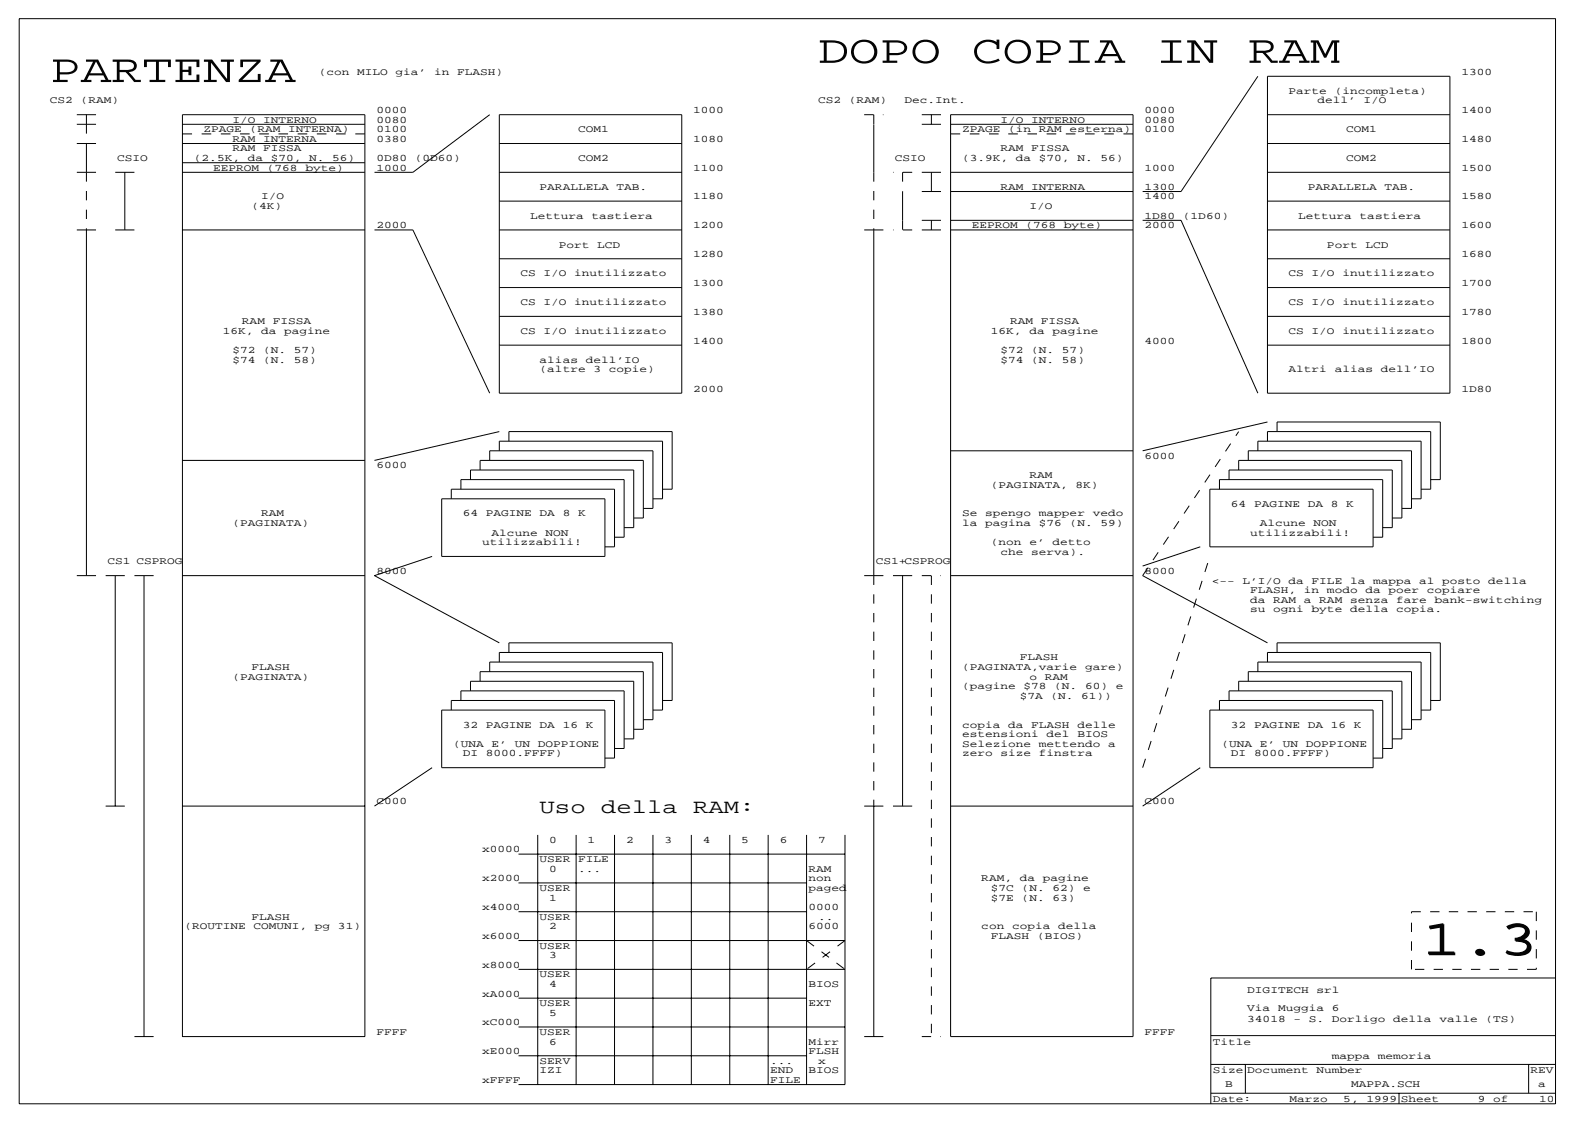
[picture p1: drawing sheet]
<svg xmlns="http://www.w3.org/2000/svg" width="420mm" height="297mm" viewBox="0 0 420 297" stroke-linecap="round" stroke-linejoin="round" font-family="sans-serif">
<g fill="none" stroke="#000" stroke-width=".26">
<path d="M5.1 4.9h406.4v287.1h-406.4zM20.3 30.3h5.1M20.3 38h5.1M20.3 32.9h5.1M22.9 30.3v2.6M22.9 38v7.6M48.3 30.3h48.2v243.9h-48.2zM48.3 38h48.2M48.3 35.4h2.5M48.3 32.9h48.2M53.3 35.4h2.6M58.4 35.4h2.6"/>
<path d="M63.5 35.4h2.5M68.6 35.4h2.5M73.7 35.4h2.5M78.7 35.4h2.6M83.8 35.4h2.6M88.9 35.4h2.5M94 35.4h2.5M129.5 30.3l-20.3 15.3h-10.1M132.1 30.3h48.2v73.7h-48.2zM132.1 38h48.2M231.1 32.9v12.7M243.8 30.3h5.1"/>
<path d="M243.8 32.9h5.1M246.4 30.3v2.6M251.5 30.3h48.2v243.9h-48.2zM251.5 35.4h2.5M251.5 32.9h48.2M256.5 35.4h2.6M261.6 35.4h2.6M266.7 35.4h2.5M271.8 35.4h2.5M276.9 35.4h2.5M281.9 35.4h2.6M287 35.4h2.6"/>
<path d="M292.1 35.4h2.5M297.2 35.4h2.5M332.7 20.2l-20.3 30.5h-10.1M335.3 20.2h48.2v83.8h-48.2zM335.3 30.3h48.2M335.3 38h48.2M20.3 45.6h5.1M30.5 45.6h5.1M33 45.6v15.2M48.3 45.6h48.2M48.3 43h48.2M132.1 45.6h48.2"/>
<path d="M132.1 53.2h48.2M238.8 50.7v7.6M243.8 45.6h5.1M243.8 58.3h5.1M243.8 50.7h5.1M246.4 45.6v5.1M246.4 58.3v2.5M251.5 45.6h48.2M251.5 58.3h48.2M251.5 50.7h48.2M302.3 58.3h10.1l20.3 45.7M335.3 45.6h48.2"/>
<path d="M335.3 53.2h48.2M20.3 60.8h5.1M22.9 60.8v91.5M30.5 60.8h5.1M48.3 60.8h48.2M99.1 60.8h10.1l20.3 43.2M132.1 60.8h48.2M132.1 68.4h48.2M132.1 76.1h48.2M228.6 60.8h5.1M231.1 60.8v91.5M243.8 60.8h5.1"/>
<path d="M251.5 60.8h48.2M335.3 60.8h48.2M335.3 68.4h48.2M335.3 76.1h48.2M132.1 83.7h48.2M132.1 91.3h48.2M335.3 83.7h48.2M335.3 91.3h48.2M132.1 114.2l-33 7.6M132.1 119.2v-2.5h43.2v15.2h-2.6M134.6 116.7v-2.5h43.2v15.2h-2.5M251.5 119.2h48.2"/>
<path d="M332.7 119.2v-2.5h43.2v15.2h-2.5M335.3 111.6l-33 7.6M335.3 116.7v-2.5h43.2v15.2h-2.6M337.8 114.2v-2.6h43.2v15.3h-2.5M48.3 121.8h48.2M116.8 131.9h43.2v15.3h-43.2zM119.4 131.9v-2.5h43.2v15.2h-2.6M121.9 129.4v-2.5h43.2v15.2h-2.5M124.5 126.9v-2.6h43.1v15.3h-2.5M127 124.3v-2.5h43.2v15.2h-2.6M129.5 121.8v-2.6h43.2v15.3h-2.5M320 129.4h43.2v15.2h-43.2z"/>
<path d="M322.6 129.4v-2.5h43.2v15.2h-2.6M325.1 126.9v-2.6h43.2v15.3h-2.5M327.7 124.3v-2.5h43.1v15.2h-2.5M330.2 121.8v-2.6h43.2v15.3h-2.6M20.3 152.3h5.1M27.9 152.3h5.1M30.5 152.3v60.9M35.6 152.3h5M38.1 152.3v121.9M48.3 152.3h48.2M114.3 147.2l-15.2 5.1 33 17.7M228.6 152.3h5.1"/>
<path d="M236.2 152.3h5.1M238.8 152.3v60.9M251.5 152.3h48.2M302.3 152.3l33 17.7M317.5 144.6l-15.2 5.1M129.5 177.7v-2.6h43.2v15.3h-2.5M132.1 175.1v-2.5h43.2v15.2h-2.6M134.6 172.6v-2.6h43.2v15.3h-2.5M332.7 177.7v-2.6h43.2v15.3h-2.5M335.3 175.1v-2.5h43.2v15.2h-2.6M337.8 172.6v-2.6h43.2v15.3h-2.5M116.8 187.8h43.2v15.3h-43.2z"/>
<path d="M119.4 187.8v-2.5h43.2v15.2h-2.6M121.9 185.3v-2.6h43.2v15.3h-2.5M124.5 182.7v-2.5h43.1v15.2h-2.5M127 180.2v-2.5h43.2v15.2h-2.6M320 187.8h43.2v15.3h-43.2zM322.6 187.8v-2.5h43.2v15.2h-2.6M325.1 185.3v-2.6h43.2v15.3h-2.5M327.7 182.7v-2.5h43.1v15.2h-2.5M330.2 180.2v-2.5h43.2v15.2h-2.6M27.9 213.2h5.1M48.3 213.2h48.2M114.3 203.1l-15.2 10.1"/>
<path d="M228.6 213.2h5.1M231.1 213.2v61M236.2 213.2h5.1M251.5 213.2h48.2M317.5 203.1l-15.2 10.1M137.2 225.9h86.3M137.2 233.5h76.2M142.2 220.8v66.1M152.4 220.8v66.1M162.6 220.8v66.1M172.7 220.8v66.1M182.9 220.8v66.1"/>
<path d="M193 220.8v66.1M203.2 220.8v66.1M213.4 220.8v66.1M223.5 220.8v66.1h-86.3M137.2 241.2h76.2M137.2 248.8h86.3M137.2 256.4h86.3M411.5 258.7h-91.2v33.3M35.6 274.2h5M137.2 264h76.2M137.2 271.6h86.3M137.2 279.3h76.2"/>
<path d="M228.6 274.2h5.1M320.3 273.9h91.2M320.3 289.2h91.2M320.3 281.5h91.2M329.4 281.5v7.7M370.1 289.2v2.8M404.4 281.5v7.7"/>
</g>
<g fill="none" stroke="#000" stroke-width=".26" stroke-dasharray="2.5" stroke-linecap="butt">
<path d="M22.9 32.9v5.1M228.6 30.3h5.1M231.1 30.3v2.6M22.9 45.6v15.2M231.1 45.6v15.2M238.8 45.6v5.1M238.8 58.3v2.5M241.3 45.6h-5.1M241.3 60.8h-5.1M231.1 152.3v60.9M243.8 152.3h5.1M246.4 152.3v121.9"/>
<path d="M302.3 152.3l25.4-38.1M302.3 203.1l17.7-55.9M213.4 248.8l10.1 7.6M223.5 248.8l-10.1 7.6M373.4 241.2h33M373.4 256.4v-15.2M406.4 241.2v15.2M406.4 256.4h-33M243.8 274.2h5.1"/>
</g>
<text font-size="13.2" x="376.2" y="252.4">1.3</text>
<g font-size="10.6">
<text x="216.4" y="16.6">DOPO</text>
<text x="257" y="16.6">COPIA</text>
<text x="305.8" y="16.6">IN</text>
<text x="330.2" y="16.6">RAM</text>
<text x="13.2" y="21.7">PARTENZA</text>
</g>
<g font-size="5.3">
<text x="142.7" y="215.1">Uso</text>
<text x="159" y="215.1">della</text>
<text x="183.4" y="215.1">RAM:</text>
</g>
<g font-size="2.6">
<text x="84.3" y="19.7">(con</text>
<text x="94.5" y="19.7">MILO</text>
<text x="104.6" y="19.7">gia’</text>
<text x="114.8" y="19.7">in</text>
<text x="120.9" y="19.7">FLASH)</text>
<text x="386.6" y="19.7">1300</text>
<text x="13.2" y="27.4">CS2</text>
<text x="21.3" y="27.4">(RAM)</text>
<text x="99.6" y="29.9">0000</text>
<text x="183.4" y="29.9">1000</text>
<text x="216.4" y="27.4">CS2</text>
<text x="224.5" y="27.4">(RAM)</text>
<text x="239.3" y="27.4">Dec.Int.</text>
<text x="302.8" y="29.9">0000</text>
<text x="340.9" y="24.8">Parte</text>
<text x="348.5" y="27.4">dell’</text>
<text x="353.1" y="24.8">(incompleta)</text>
<text x="360.7" y="27.4">I/O</text>
<text x="386.6" y="29.9">1400</text>
<text x="53.8" y="35">ZPAGE</text>
<text x="61.5" y="32.4">I/O</text>
<text x="66" y="35">(RAM</text>
<text x="69.6" y="32.4">INTERNO</text>
<text x="76.2" y="35">INTERNA)</text>
<text x="99.6" y="32.4">0080</text>
<text x="99.6" y="35">0100</text>
<text x="152.9" y="35">COM1</text>
<text x="254.5" y="35">ZPAGE</text>
<text x="264.7" y="32.4">I/O</text>
<text x="266.7" y="35">(in</text>
<text x="272.8" y="32.4">INTERNO</text>
<text x="274.8" y="35">RAM</text>
<text x="283" y="35">esterna)</text>
<text x="302.8" y="32.4">0080</text>
<text x="302.8" y="35">0100</text>
<text x="356.1" y="35">COM1</text>
<text x="61.5" y="37.5">RAM</text>
<text x="61.5" y="40.1">RAM</text>
<text x="69.6" y="37.5">INTERNA</text>
<text x="69.6" y="40.1">FISSA</text>
<text x="99.6" y="37.5">0380</text>
<text x="183.4" y="37.5">1080</text>
<text x="264.7" y="40.1">RAM</text>
<text x="272.8" y="40.1">FISSA</text>
<text x="386.6" y="37.5">1480</text>
<text x="31" y="42.6">CSIO</text>
<text x="51.3" y="42.6">(2.5K,</text>
<text x="56.4" y="45.1">EEPROM</text>
<text x="65.5" y="42.6">da</text>
<text x="70.6" y="45.1">(768</text>
<text x="71.6" y="42.6">$70,</text>
<text x="80.8" y="45.1">byte)</text>
<text x="81.8" y="42.6">N.</text>
<text x="87.9" y="42.6">56)</text>
<text x="99.6" y="45.1">1000</text>
<text x="99.6" y="42.6">0D80</text>
<text x="109.7" y="42.6">(0D60)</text>
<text x="152.9" y="42.6">COM2</text>
<text x="183.4" y="45.1">1100</text>
<text x="236.7" y="42.6">CSIO</text>
<text x="254.5" y="42.6">(3.9K,</text>
<text x="268.7" y="42.6">da</text>
<text x="274.8" y="42.6">$70,</text>
<text x="285" y="42.6">N.</text>
<text x="291.1" y="42.6">56)</text>
<text x="302.8" y="45.1">1000</text>
<text x="356.1" y="42.6">COM2</text>
<text x="386.6" y="45.1">1500</text>
<text x="69.1" y="52.8">I/O</text>
<text x="142.7" y="50.2">PARALLELA</text>
<text x="163.1" y="50.2">TAB.</text>
<text x="183.4" y="52.8">1180</text>
<text x="264.7" y="50.2">RAM</text>
<text x="272.8" y="50.2">INTERNA</text>
<text x="302.8" y="50.2">1300</text>
<text x="302.8" y="52.8">1400</text>
<text x="345.9" y="50.2">PARALLELA</text>
<text x="366.3" y="50.2">TAB.</text>
<text x="386.6" y="52.8">1580</text>
<text x="66.5" y="55.3">(4K)</text>
<text x="140.2" y="57.8">Lettura</text>
<text x="156.5" y="57.8">tastiera</text>
<text x="272.3" y="55.3">I/O</text>
<text x="302.8" y="57.8">1D80</text>
<text x="312.9" y="57.8">(1D60)</text>
<text x="343.4" y="57.8">Lettura</text>
<text x="359.7" y="57.8">tastiera</text>
<text x="99.6" y="60.4">2000</text>
<text x="147.8" y="65.5">Port</text>
<text x="158" y="65.5">LCD</text>
<text x="183.4" y="60.4">1200</text>
<text x="257" y="60.4">EEPROM</text>
<text x="271.3" y="60.4">(768</text>
<text x="281.4" y="60.4">byte)</text>
<text x="302.8" y="60.4">2000</text>
<text x="351" y="65.5">Port</text>
<text x="361.2" y="65.5">LCD</text>
<text x="386.6" y="60.4">1600</text>
<text x="183.4" y="68">1280</text>
<text x="386.6" y="68">1680</text>
<text x="137.7" y="73.1">CS</text>
<text x="143.8" y="73.1">I/O</text>
<text x="151.9" y="73.1">inutilizzato</text>
<text x="183.4" y="75.6">1300</text>
<text x="340.9" y="73.1">CS</text>
<text x="347" y="73.1">I/O</text>
<text x="355.1" y="73.1">inutilizzato</text>
<text x="386.6" y="75.6">1700</text>
<text x="137.7" y="80.7">CS</text>
<text x="143.8" y="80.7">I/O</text>
<text x="151.9" y="80.7">inutilizzato</text>
<text x="183.4" y="83.2">1380</text>
<text x="340.9" y="80.7">CS</text>
<text x="347" y="80.7">I/O</text>
<text x="355.1" y="80.7">inutilizzato</text>
<text x="386.6" y="83.2">1780</text>
<text x="58.9" y="88.3">16K,</text>
<text x="64" y="85.8">RAM</text>
<text x="69.1" y="88.3">da</text>
<text x="72.1" y="85.8">FISSA</text>
<text x="75.2" y="88.3">pagine</text>
<text x="137.7" y="88.3">CS</text>
<text x="143.8" y="88.3">I/O</text>
<text x="151.9" y="88.3">inutilizzato</text>
<text x="262.1" y="88.3">16K,</text>
<text x="267.2" y="85.8">RAM</text>
<text x="272.3" y="88.3">da</text>
<text x="275.3" y="85.8">FISSA</text>
<text x="278.4" y="88.3">pagine</text>
<text x="340.9" y="88.3">CS</text>
<text x="347" y="88.3">I/O</text>
<text x="355.1" y="88.3">inutilizzato</text>
<text x="61.5" y="93.4">$72</text>
<text x="61.5" y="95.9">$74</text>
<text x="69.6" y="93.4">(N.</text>
<text x="69.6" y="95.9">(N.</text>
<text x="77.7" y="93.4">57)</text>
<text x="77.7" y="95.9">58)</text>
<text x="142.7" y="95.9">alias</text>
<text x="154.9" y="95.9">dell’IO</text>
<text x="183.4" y="90.9">1400</text>
<text x="264.7" y="93.4">$72</text>
<text x="264.7" y="95.9">$74</text>
<text x="272.8" y="93.4">(N.</text>
<text x="272.8" y="95.9">(N.</text>
<text x="280.9" y="93.4">57)</text>
<text x="280.9" y="95.9">58)</text>
<text x="302.8" y="90.9">4000</text>
<text x="386.6" y="90.9">1800</text>
<text x="142.7" y="98.5">(altre</text>
<text x="157" y="98.5">3</text>
<text x="161" y="98.5">copie)</text>
<text x="340.9" y="98.5">Altri</text>
<text x="353.1" y="98.5">alias</text>
<text x="365.3" y="98.5">dell’IO</text>
<text x="183.4" y="103.6">2000</text>
<text x="386.6" y="103.6">1D80</text>
<text x="99.6" y="123.9">6000</text>
<text x="302.8" y="121.3">6000</text>
<text x="262.1" y="129">(PAGINATA,</text>
<text x="272.3" y="126.4">RAM</text>
<text x="284.5" y="129">8K)</text>
<text x="69.1" y="136.6">RAM</text>
<text x="122.4" y="136.6">64</text>
<text x="128.5" y="136.6">PAGINE</text>
<text x="142.7" y="136.6">DA</text>
<text x="148.8" y="136.6">8</text>
<text x="152.9" y="136.6">K</text>
<text x="254.5" y="136.6">Se</text>
<text x="260.6" y="136.6">spengo</text>
<text x="274.8" y="136.6">mapper</text>
<text x="289.1" y="136.6">vedo</text>
<text x="325.6" y="134">64</text>
<text x="331.7" y="134">PAGINE</text>
<text x="345.9" y="134">DA</text>
<text x="352" y="134">8</text>
<text x="356.1" y="134">K</text>
<text x="61.5" y="139.1">(PAGINATA)</text>
<text x="130" y="141.7">Alcune</text>
<text x="144.3" y="141.7">NON</text>
<text x="254.5" y="139.1">la</text>
<text x="260.6" y="139.1">pagina</text>
<text x="274.8" y="139.1">$76</text>
<text x="283" y="139.1">(N.</text>
<text x="291.1" y="139.1">59)</text>
<text x="330.7" y="141.7">utilizzabili!</text>
<text x="333.2" y="139.1">Alcune</text>
<text x="347.5" y="139.1">NON</text>
<text x="28.4" y="149.3">CS1 CSPROG</text>
<text x="127.5" y="144.2">utilizzabili!</text>
<text x="231.6" y="149.3">CS1+CSPROG</text>
<text x="262.1" y="144.2">(non</text>
<text x="264.7" y="146.7">che</text>
<text x="272.3" y="144.2">e’</text>
<text x="272.8" y="146.7">serva).</text>
<text x="278.4" y="144.2">detto</text>
<text x="99.6" y="151.8">8000</text>
<text x="302.8" y="151.8">8000</text>
<text x="320.5" y="154.4">&lt;--</text>
<text x="328.7" y="154.4">L’I/O</text>
<text x="340.9" y="154.4">da</text>
<text x="347" y="154.4">FILE</text>
<text x="357.1" y="154.4">la</text>
<text x="363.2" y="154.4">mappa</text>
<text x="375.4" y="154.4">al</text>
<text x="381.5" y="154.4">posto</text>
<text x="393.7" y="154.4">della</text>
<text x="330.7" y="156.9">FLASH,</text>
<text x="330.7" y="159.4">da</text>
<text x="330.7" y="162">su</text>
<text x="336.8" y="159.4">RAM</text>
<text x="336.8" y="162">ogni</text>
<text x="344.9" y="156.9">in</text>
<text x="344.9" y="159.4">a</text>
<text x="347" y="162">byte</text>
<text x="349" y="159.4">RAM</text>
<text x="351" y="156.9">modo</text>
<text x="357.1" y="159.4">senza</text>
<text x="357.1" y="162">della</text>
<text x="361.2" y="156.9">da</text>
<text x="367.3" y="156.9">poer</text>
<text x="369.3" y="159.4">fare</text>
<text x="369.3" y="162">copia.</text>
<text x="377.4" y="156.9">copiare</text>
<text x="379.5" y="159.4">bank-switching</text>
<text x="61.5" y="179.8">(PAGINATA)</text>
<text x="66.5" y="177.2">FLASH</text>
<text x="254.5" y="177.2">(PAGINATA,varie</text>
<text x="269.7" y="174.7">FLASH</text>
<text x="272.3" y="179.8">o</text>
<text x="276.4" y="179.8">RAM</text>
<text x="287" y="177.2">gare)</text>
<text x="254.5" y="182.3">(pagine</text>
<text x="269.7" y="184.8">$7A</text>
<text x="270.8" y="182.3">$78</text>
<text x="277.9" y="184.8">(N.</text>
<text x="278.9" y="182.3">(N.</text>
<text x="286" y="184.8">61))</text>
<text x="287" y="182.3">60)</text>
<text x="295.1" y="182.3">e</text>
<text x="119.9" y="197.5">(UNA</text>
<text x="122.4" y="192.5">32</text>
<text x="128.5" y="192.5">PAGINE</text>
<text x="130" y="197.5">E’</text>
<text x="136.1" y="197.5">UN</text>
<text x="142.2" y="197.5">DOPPIONE</text>
<text x="142.7" y="192.5">DA</text>
<text x="148.8" y="192.5">16</text>
<text x="154.9" y="192.5">K</text>
<text x="254.5" y="192.5">copia</text>
<text x="254.5" y="195">estensioni</text>
<text x="254.5" y="197.5">Selezione</text>
<text x="266.7" y="192.5">da</text>
<text x="272.8" y="192.5">FLASH</text>
<text x="274.8" y="197.5">mettendo</text>
<text x="276.9" y="195">del</text>
<text x="285" y="192.5">delle</text>
<text x="285" y="195">BIOS</text>
<text x="293.1" y="197.5">a</text>
<text x="323.1" y="197.5">(UNA</text>
<text x="325.6" y="192.5">32</text>
<text x="331.7" y="192.5">PAGINE</text>
<text x="333.2" y="197.5">E’</text>
<text x="339.3" y="197.5">UN</text>
<text x="345.4" y="197.5">DOPPIONE</text>
<text x="345.9" y="192.5">DA</text>
<text x="352" y="192.5">16</text>
<text x="358.1" y="192.5">K</text>
<text x="122.4" y="200.1">DI</text>
<text x="128.5" y="200.1">8000.FFFF)</text>
<text x="254.5" y="200.1">zero</text>
<text x="264.7" y="200.1">size</text>
<text x="274.8" y="200.1">finstra</text>
<text x="325.6" y="200.1">DI</text>
<text x="331.7" y="200.1">8000.FFFF)</text>
<text x="99.6" y="212.8">C000</text>
<text x="302.8" y="212.8">C000</text>
<text x="127.5" y="225.5">x0000</text>
<text x="145.3" y="222.9">0</text>
<text x="155.4" y="222.9">1</text>
<text x="165.6" y="222.9">2</text>
<text x="175.8" y="222.9">3</text>
<text x="185.9" y="222.9">4</text>
<text x="196.1" y="222.9">5</text>
<text x="206.2" y="222.9">6</text>
<text x="216.4" y="222.9">7</text>
<text x="127.5" y="233.1">x2000</text>
<text x="142.7" y="228">USER</text>
<text x="145.3" y="230.6">0</text>
<text x="152.9" y="228">FILE</text>
<text x="152.9" y="230.6">...</text>
<text x="213.9" y="230.6">RAM</text>
<text x="213.9" y="233.1">non</text>
<text x="259.6" y="233.1">RAM,</text>
<text x="269.7" y="233.1">da</text>
<text x="275.8" y="233.1">pagine</text>
<text x="142.7" y="235.6">USER</text>
<text x="145.3" y="238.2">1</text>
<text x="213.9" y="235.6">paged</text>
<text x="262.1" y="235.6">$7C</text>
<text x="262.1" y="238.2">$7E</text>
<text x="270.3" y="235.6">(N.</text>
<text x="270.3" y="238.2">(N.</text>
<text x="278.4" y="235.6">62)</text>
<text x="278.4" y="238.2">63)</text>
<text x="286.5" y="235.6">e</text>
<text x="48.8" y="245.8">(ROUTINE</text>
<text x="66.5" y="243.3">FLASH</text>
<text x="67.1" y="245.8">COMUNI,</text>
<text x="83.3" y="245.8">pg</text>
<text x="89.4" y="245.8">31)</text>
<text x="127.5" y="240.7">x4000</text>
<text x="142.7" y="243.3">USER</text>
<text x="145.3" y="245.8">2</text>
<text x="213.9" y="240.7">0000</text>
<text x="213.9" y="245.8">6000</text>
<text x="216.4" y="243.3">..</text>
<text x="259.6" y="245.8">con</text>
<text x="267.7" y="245.8">copia</text>
<text x="279.9" y="245.8">della</text>
<text x="127.5" y="248.3">x6000</text>
<text x="142.7" y="250.9">USER</text>
<text x="262.1" y="248.3">FLASH</text>
<text x="274.3" y="248.3">(BIOS)</text>
<text x="127.5" y="256">x8000</text>
<text x="145.3" y="253.4">3</text>
<text x="127.5" y="263.6">xA000</text>
<text x="142.7" y="258.5">USER</text>
<text x="145.3" y="261">4</text>
<text x="213.9" y="261">BIOS</text>
<text x="329.9" y="262.7">DIGITECH</text>
<text x="348.2" y="262.7">srl</text>
<text x="142.7" y="266.1">USER</text>
<text x="145.3" y="268.7">5</text>
<text x="213.9" y="266.1">EXT</text>
<text x="329.9" y="267.3">Via</text>
<text x="338.1" y="267.3">Muggia</text>
<text x="352.3" y="267.3">6</text>
<text x="99.6" y="273.7">FFFF</text>
<text x="127.5" y="271.2">xC000</text>
<text x="142.7" y="273.7">USER</text>
<text x="302.8" y="273.7">FFFF</text>
<text x="329.9" y="270.4">34018</text>
<text x="342.1" y="270.4">-</text>
<text x="346.2" y="270.4">S.</text>
<text x="352.3" y="270.4">Dorligo</text>
<text x="368.6" y="270.4">della</text>
<text x="380.7" y="270.4">valle</text>
<text x="392.9" y="270.4">(TS)</text>
<text x="127.5" y="278.8">xE000</text>
<text x="142.7" y="281.4">SERV</text>
<text x="145.3" y="276.3">6</text>
<text x="203.7" y="281.4">...</text>
<text x="213.9" y="276.3">Mirr</text>
<text x="213.9" y="278.8">FLSH</text>
<text x="216.4" y="281.4">x</text>
<text x="320.8" y="276.5">Title</text>
<text x="352.3" y="280">mappa</text>
<text x="364.5" y="280">memoria</text>
<text x="127.5" y="286.4">xFFFF</text>
<text x="142.7" y="283.9">IZI</text>
<text x="203.7" y="283.9">END</text>
<text x="203.7" y="286.4">FILE</text>
<text x="213.9" y="283.9">BIOS</text>
<text x="320.8" y="283.8">Size Document</text>
<text x="324.1" y="287.6">B</text>
<text x="348.2" y="283.8">Number</text>
<text x="357.4" y="287.6">MAPPA.SCH</text>
<text x="404.9" y="283.8">REV</text>
<text x="406.9" y="287.6">a</text>
<text x="320.8" y="291.5">Date:</text>
<text x="341.1" y="291.5">Marzo</text>
<text x="355.3" y="291.5">5,</text>
<text x="361.4" y="291.5">1999 Sheet</text>
<text x="390.9" y="291.5">9</text>
<text x="395" y="291.5">of</text>
<text x="407.2" y="291.5">10</text>
</g>
</svg>
